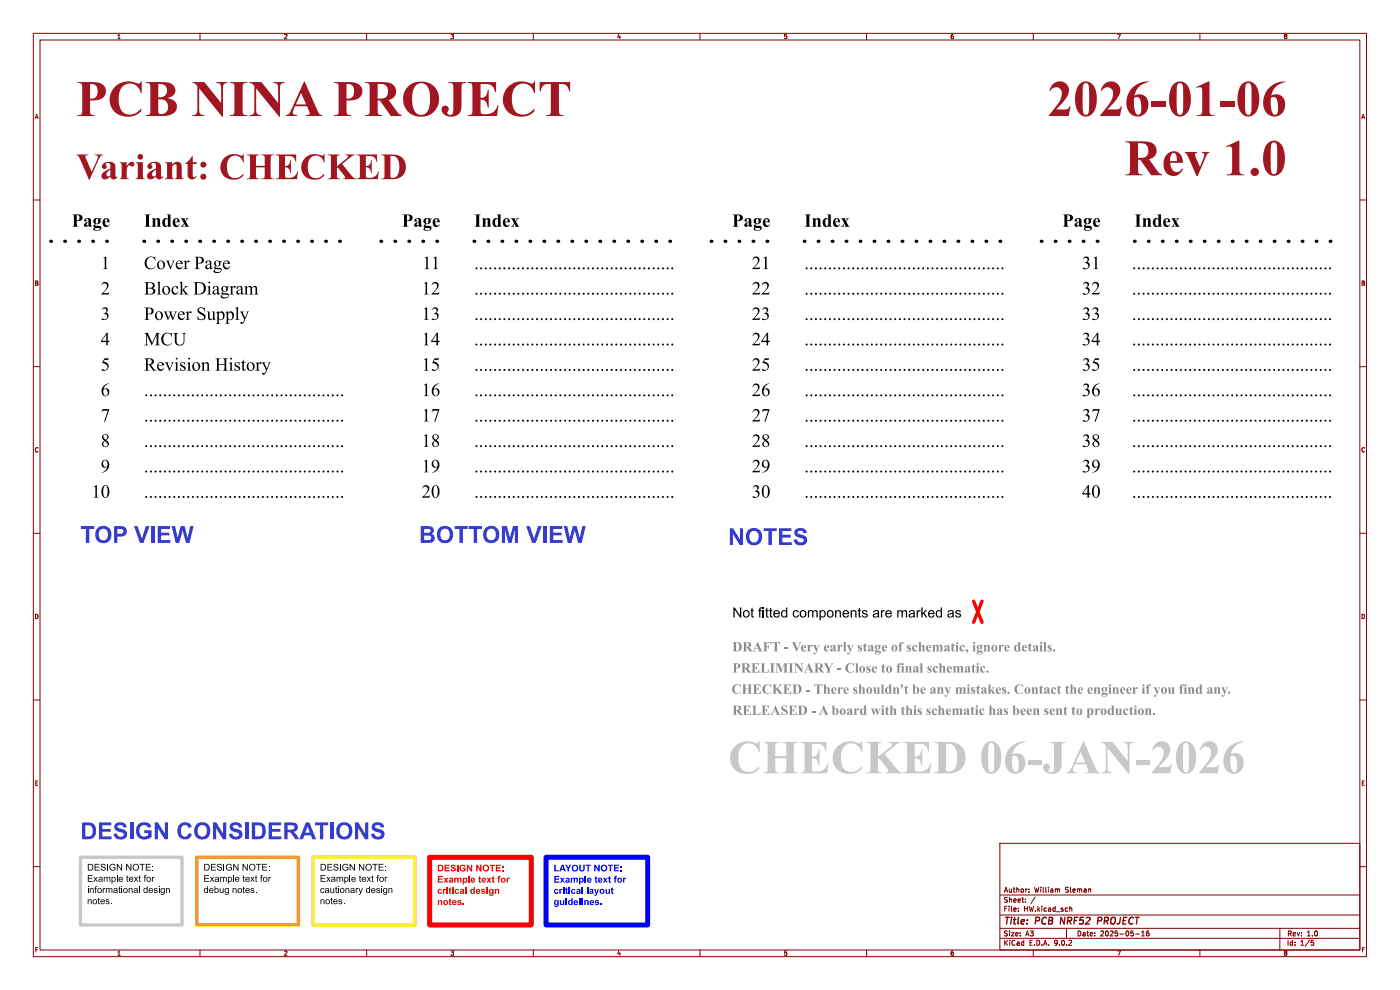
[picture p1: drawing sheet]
<svg xmlns="http://www.w3.org/2000/svg" width="297mm" height="210mm" viewBox="0 0 297 210" stroke-linecap="round" stroke-linejoin="round" font-family="sans-serif">
<g fill="none" stroke="#840000" stroke-width=".21">
<path d="M7.1 7.1h282.8v195.8h-282.8zM8.5 8.5h280v193h-280zM42.4 7.1v1.4M77.8 7.1v1.4M113.1 7.1v1.4M148.5 7.1v1.4M183.8 7.1v1.4M219.2 7.1v1.4M254.6 7.1v1.4M7.1 42.4h1.4M288.5 42.4h1.4M7.1 77.8h1.4"/>
<path d="M288.5 77.8h1.4M7.1 113.1h1.4M288.5 113.1h1.4M7.1 148.5h1.4M288.5 148.5h1.4M212.1 178.9h76.4v22.6h-76.4zM7.1 183.8h1.4M212.1 199h76.4M212.1 196.9h76.4M212.1 194.1h76.4M212.1 189.9h76.4M216 193.2v.1"/>
<path d="M216 192.7v.1M217.5 191.3v.1M217.5 190.7v.1M219.6 190.3l-.9 1.4M226 189.2l.2 .1M226.1 188.3v.3M226.3 196.9v2.1M227 192.7h.3l.1 .6M240.9 198.1h.8M242.2 198.5h.6M242.2 197.8l.3-.3v1M243.7 197.5l-.4 .2-.1 .6 .2 .2 .4-.1-.1-.5h-.3l-.2 .2"/>
<path d="M271.5 196.9v4.6M278.2 199.5h.5M278.3 199.9l.4 .2-.1 .4h-.3M288.5 183.8h1.4M42.4 201.5v1.4M77.8 201.5v1.4M113.1 201.5v1.4M148.5 201.5v1.4M183.8 201.5v1.4M219.2 201.5v1.4M254.6 201.5v1.4"/>
</g>
<path d="M225.1 194.6l-.2 1.4M233.5 194.6h-.5l-.2 1.4M233.6 195.3h-.7" fill="none" stroke="#840000" stroke-width=".28"/>
<path d="M206.5 127.5l1.8 4.5M208.3 127.5l-1.8 4.5" fill="none" stroke="#f00" stroke-width=".71"/>
<path d="M10.8 51.2h12.5M30.5 51.2h43.1M80.8 51.2h12.6M100.6 51.2h43.1M150.9 51.2h12.5M170.6 51.2h43.1M220.9 51.2h12.6M240.7 51.2h43.1" fill="none" stroke="#000" stroke-width=".71" stroke-dasharray=".1 2.8"/>
<path d="M17.1 181.8h21.5v14.4h-21.5z" fill="none" stroke="#c8c8c8" stroke-width=".71"/>
<g fill="#000">
<path d="M18.6 185.6h1.1v.2h-.9v.4h.8v.2h-.8v.5h.9v.1h-1.1zM18.6 183.3h.5a.71 .71 0 0 1 .7 .7 .71 .71 0 0 1-.7 .7h-.5v-.2h.5a.55 .55 0 0 0 .5-.5 .55 .55 0 0 0-.5-.6h-.3v1.1h-.2zM20.1 183.3h1v.1h-.9v.5h.8v.1h-.8v.5h.9v.2h-1zM20.3 188.1l.3-.1-.2 .2 .2 .3h-.2v.9h-.2v-.9h-.2zM20.8 190.5l.2-.1v.4h.2v.1h-.2v.6l.2 .3-.3-.1-.1-.8h-.1zM21.5 183.4l.6-.1 .3 .3-.2 .1a.31 .31 0 0 0-.3-.4 .31 .31 0 0 0-.3 .5h.3a.48 .48 0 0 1 .5 .7 .48 .48 0 0 1-.8 .1l-.3-.3 .2-.1a.34 .34 0 0 0 .4 .3 .34 .34 0 0 0 .3-.4l-.7-.3zM22.7 183.3h.2v1.4h-.2zM23.4 183.4l.7-.1 .3 .2 .1 .1-.2 .1a.55 .55 0 0 0-.8-.1 .55 .55 0 0 0 0 .9 .55 .55 0 0 0 .8-.1v-.3h-.4v-.1l.6-.1v.6a.77 .77 0 0 1-1.1 0 .77 .77 0 0 1 0-1.1zM24.8 185.6h.1v1.4h-.1zM24.8 183.3h.2l.7 1.1v-1.1h.2v1.4h-.2l-.7-1.1v1.1h-.2zM25.2 188.1l.2-.1v.4h.2v.1h-.2v.6l.2 .3-.3-.1-.1-.8h-.1zM26.8 183.3h.2l.7 1.1v-1.1h.2v1.4h-.2l-.8-1.1v1.1h-.1z"/>
<path d="M26.9 185.8l.2-.1v.3h.1v.2h-.1v.6l.2 .2h-.4v-.8h-.1zM28.3 183.4a.7 .7 0 0 1 1.1 .1 .7 .7 0 0 1-.3 1.1 .7 .7 0 0 1-1-.6h.2a.53 .53 0 0 0 .8 .5 .53 .53 0 0 0 .1-.9l-.6-.2-.2 .3-.1 .3h-.2zM29.5 188h.2v1.4h-.2zM29.5 185.8l.2-.1v.3h.2v.2h-.2v.6l.2 .2h-.4v-.8h-.1zM29.6 183.3h1.1v.1h-.4v1.3h-.2v-1.3h-.5zM30.7 185.7l.4-.1-.3 .3 .2 .3h-.2v.8h-.2v-.8h-.1zM30.9 183.3h1.1v.1h-.9v.5h.8v.1h-.8v.5h.9v.2h-1.1zM30.6 188.5l.3-.1 .2 .1v-.5h.2v1.4l-.2-.1-.1 .1h-.4l-.2-.4 .2-.1a.32 .32 0 0 0 .4 .4 .32 .32 0 0 0 .1-.6l-.3-.2-.2 .4h-.2zM32.3 183.6h.2v.2h-.2zM32.3 184.5h.2v.2h-.2zM33.7 188h.1v.2h-.1z"/>
</g>
<path d="M115.8 181.8h21.6v14.4h-21.6z" fill="none" stroke="#00f" stroke-width="1.1"/>
<g fill="#00f">
<path d="M117.6 183.4h.3v1.2h.7v.3h-1z"/>
<path d="M119.2 183.4h.3l.6 1.5h-.3l-.2-.4h-.5l-.2 .4h-.3l.3-.6h.6l-.2-.5-.1 .5h-.3z"/>
<path d="M119.9 183.4h.3l.4 .6 .3-.6h.3l-.5 .9v.6h-.3v-.6z"/>
<path d="M121.5 183.6a.71 .71 0 0 1 1.1 .1 .71 .71 0 0 1-.4 1.1 .71 .71 0 0 1-.9-.7h.3a.45 .45 0 0 0 .6 .5 .45 .45 0 0 0 .1-.8l-.4-.1-.2 .1-.1 .3h-.3z"/>
<path d="M122.9 183.4h.3v.8a.3 .3 0 0 0 .2 .4 .3 .3 0 0 0 .3-.4v-.8h.3v1a.56 .56 0 0 1-.5 .5 .56 .56 0 0 1-.6-.5z"/>
<path d="M124.2 183.4h1.1v.3h-.4v1.2h-.3v-1.2h-.4z"/>
<path d="M126.1 183.4h.3l.5 1v-1h.3v1.5h-.3l-.6-1v1h-.2z"/>
<path d="M127.6 183.6a.71 .71 0 0 1 1.2 .1 .71 .71 0 0 1-.4 1.1 .71 .71 0 0 1-.9-.7h.2a.45 .45 0 0 0 .7 .5 .45 .45 0 0 0 .1-.8l-.4-.1-.3 .1-.1 .3h-.2z"/>
<path d="M128.9 183.4h1.2v.3h-.4v1.2h-.3v-1.2h-.5z"/>
<path d="M130.3 183.4h1v.3h-.8v.3h.8v.2h-.8v.4h.8v.3h-1z"/>
<path d="M131.6 183.8h.3v.3h-.3z"/>
<path d="M131.6 184.6h.3v.3h-.3z"/>
<path d="M117.6 185.8h1v.2h-.7v.4h.7v.2h-.7v.4h.8v.2h-1.1z"/>
<path d="M124.1 185.8h.2v1.4h-.2z"/>
<path d="M126.3 186l.2-.2v.4h.2v.2h-.2v.4l.3 .4-.5-.1v-.7h-.1z"/>
<path d="M129.1 186l.3-.2v.4h.2v.2h-.2v.4l.2 .4-.4-.1-.1-.7h-.1z"/>
<path d="M130.4 185.9l.5-.1v.2l-.3 .1 .2 .3h-.2v.8h-.2v-.8h-.2z"/>
<path d="M120 188.4l.3-.2v.4h.2v.2h-.2v.4l.2 .4-.5-.1v-.7h-.1z"/>
<path d="M123.4 188.2h.3v1.4h-.3z"/>
<path d="M124.5 188.2h.3v1.4h-.3z"/>
<path d="M129.7 188.4l.3-.2v.4h.1v.2h-.1v.4l.2 .4-.5-.1v-.7h-.1z"/>
<path d="M120.6 191.1l.3-.2 .3 .2v-.5h.3v1.4h-.3v-.2l-.5 .2-.2-.6h.3v.2a.24 .24 0 0 0 .3 .1 .24 .24 0 0 0 0-.4 .24 .24 0 0 0-.3 0l-.3 .1z"/>
<path d="M122.9 190.6h.2v1.4h-.2z"/>
</g>
<path d="M66.5 181.8h21.5v14.4h-21.5z" fill="none" stroke="#faec00" stroke-width=".71"/>
<g fill="#000">
<path d="M68 185.6h1v.2h-.8v.4h.8v.2h-.8v.5h.9v.1h-1.1zM68 183.3h.5a.71 .71 0 0 1 .7 .7 .71 .71 0 0 1-.7 .7h-.5v-.2h.5a.55 .55 0 0 0 .5-.5 .55 .55 0 0 0-.5-.6h-.3v1.1h-.2zM69.5 183.3h1v.1h-.9v.5h.8v.1h-.8v.5h.9v.2h-1zM70.2 190.5l.2-.1v.4h.2v.1h-.2v.6l.2 .3-.4-.1v-.8h-.1zM70.9 183.4l.6-.1 .3 .3-.2 .1a.31 .31 0 0 0-.3-.4 .31 .31 0 0 0-.3 .5h.3a.48 .48 0 0 1 .5 .7 .48 .48 0 0 1-.8 .1l-.3-.3 .2-.1a.34 .34 0 0 0 .4 .3 .34 .34 0 0 0 .3-.4l-.8-.3zM71.2 188.1l.2-.1v.4h.2v.1h-.2v.6l.2 .3-.4-.1v-.8h-.1zM72.1 183.3h.2v1.4h-.2zM72.8 183.4l.7-.1 .3 .2 .1 .1-.2 .1a.55 .55 0 0 0-.8-.1 .55 .55 0 0 0 0 .9 .55 .55 0 0 0 .8-.1v-.3h-.4v-.1l.6-.1v.6a.77 .77 0 0 1-1.1 0 .77 .77 0 0 1 0-1.1zM74.1 185.6h.2v1.4h-.2zM74.2 183.3h.2l.7 1.1v-1.1h.2v1.4h-.2l-.7-1.1v1.1h-.2zM76.2 183.3h.1l.8 1.1v-1.1h.2v1.4h-.2l-.8-1.1v1.1h-.1zM76.3 185.8l.1-.1v.3h.2v.2h-.2v.6l.2 .2h-.3v-.8h-.2z"/>
<path d="M77.7 183.4a.7 .7 0 0 1 1.1 .1 .7 .7 0 0 1-.3 1.1 .7 .7 0 0 1-1-.6h.2a.53 .53 0 0 0 .8 .5 .53 .53 0 0 0 .1-.9l-.6-.2-.2 .3-.1 .3h-.2zM77.8 188.5l.2-.1 .3 .1v-.5h.2v1.4l-.2-.1-.2 .1h-.3l-.2-.4 .2-.1a.32 .32 0 0 0 .4 .4 .32 .32 0 0 0 .1-.6l-.3-.2-.2 .4h-.2zM78.9 185.8l.2-.1v.3h.2v.2h-.2v.6l.2 .2h-.4v-.8h-.1zM79 183.3h1.1v.1h-.4v1.3h-.2v-1.3h-.5zM80.1 185.7l.4-.1-.3 .3 .2 .3h-.2v.8h-.2v-.8h-.1zM80.3 183.3h1.1v.1h-.9v.5h.8v.1h-.8v.5h.9v.2h-1.1zM81.7 183.6h.2v.2h-.2zM81.7 184.5h.2v.2h-.2z"/>
</g>
<path d="M91.1 181.8h21.6v14.4h-21.6z" fill="none" stroke="#f00" stroke-width="1.1"/>
<g fill="#f00">
<path d="M92.9 183.4h.5a.71 .71 0 0 1 .7 .7 .71 .71 0 0 1-.7 .8h-.5v-.3h.3a.49 .49 0 0 0 .6-.5 .49 .49 0 0 0-.6-.4v.9h-.3z"/>
<path d="M94.3 183.4h1.1v.3h-.8v.3h.7v.2h-.7v.4h.8v.3h-1.1z"/>
<path d="M95.7 183.5l.4-.1a.46 .46 0 0 1 .6 .4l-.7-.1-.1 .1 .1 .1a.53 .53 0 0 1 .7 .7 .53 .53 0 0 1-1 .2l-.1-.4h.2a.26 .26 0 0 0 .3 .3 .26 .26 0 0 0 .2-.4 .5 .5 0 0 1-.6-.2 .5 .5 0 0 1 0-.6z"/>
<path d="M96.9 183.4h.3v1.5h-.3z"/>
<path d="M97.7 183.6l.7-.2 .4 .4-.3 .1a.45 .45 0 0 0-.7 0 .45 .45 0 0 0 0 .6 .45 .45 0 0 0 .7 0v-.2h-.3v-.2h.6v.6a.77 .77 0 0 1-1.1 0 .77 .77 0 0 1 0-1.1z"/>
<path d="M99 183.4h.3l.6 1v-1h.3v1.5h-.3l-.6-1v1h-.3z"/>
<path d="M101 183.4h.3l.6 1v-1h.2v1.5h-.2l-.6-1v1h-.3z"/>
<path d="M102.6 183.6a.71 .71 0 0 1 1.1 .1 .71 .71 0 0 1-.4 1.1 .71 .71 0 0 1-.9-.7h.3a.45 .45 0 0 0 .6 .5 .45 .45 0 0 0 .1-.8l-.4-.1-.3 .1v.3h-.3z"/>
<path d="M103.9 183.4h1.1v.3h-.4v1.2h-.3v-1.2h-.4z"/>
<path d="M105.2 183.4h1v.3h-.7v.3h.7v.2h-.7v.4h.8v.3h-1.1z"/>
<path d="M106.6 183.8h.2v.3h-.2z"/>
<path d="M106.6 184.6h.2v.3h-.2z"/>
<path d="M92.9 185.8h1v.2h-.7v.4h.7v.2h-.7v.4h.8v.2h-1.1z"/>
<path d="M99.4 185.8h.2v1.4h-.2z"/>
<path d="M101.6 186l.3-.2v.4h.1v.2h-.1v.4l.2 .4-.5-.1v-.7h-.1z"/>
<path d="M104.4 186l.3-.2v.4h.2v.2h-.2v.4l.2 .4-.4-.1-.1-.7h-.1z"/>
<path d="M105.8 185.9l.4-.1v.2l-.3 .1 .2 .3h-.2v.8h-.2v-.8h-.2z"/>
<path d="M95.3 188.4l.3-.2v.4h.2v.2h-.2v.4l.2 .4-.5-.1v-.7h-.1z"/>
<path d="M98.7 188.2h.3v1.4h-.3z"/>
<path d="M99.9 188.7l.3-.2 .3 .2v-.5h.2v1.4h-.2v-.1l-.5 .1-.3-.5h.3v.2a.24 .24 0 0 0 .4 0 .24 .24 0 0 0 0-.4 .24 .24 0 0 0-.4 .1l-.3 .1z"/>
<path d="M95.3 190.8l.3-.2v.4h.2v.2h-.2v.4l.2 .4-.5-.1v-.7h-.1z"/>
</g>
<path d="M41.8 181.8h21.5v14.4h-21.5z" fill="none" stroke="#ffa500" stroke-width=".71"/>
<g fill="#000">
<path d="M43.3 185.6h1.1v.2h-.9v.4h.8v.2h-.8v.5h.9v.1h-1.1zM43.3 183.3h.5a.71 .71 0 0 1 .7 .7 .71 .71 0 0 1-.7 .7h-.5v-.2h.5a.55 .55 0 0 0 .5-.5 .55 .55 0 0 0-.5-.6h-.3v1.1h-.2zM43.4 188.5l.3-.1 .3 .1v-.5h.1v1.4l-.1-.1-.2 .1h-.3l-.3-.4 .2-.1a.32 .32 0 0 0 .4 .4 .32 .32 0 0 0 .1-.6l-.3-.2-.2 .4h-.2zM44.8 183.3h1v.1h-.9v.5h.8v.1h-.8v.5h.9v.2h-1zM45.5 188h.2v.5a.47 .47 0 0 1 .7 .4 .47 .47 0 0 1-.7 .4l-.2 .1v-.5h.2a.32 .32 0 0 0 .4 .4 .32 .32 0 0 0 .1-.6l-.3-.2-.2 .4h-.2zM46.2 183.4l.6-.1 .3 .3-.2 .1a.31 .31 0 0 0-.3-.4 .31 .31 0 0 0-.3 .5h.3a.48 .48 0 0 1 .5 .7 .48 .48 0 0 1-.8 .1l-.3-.3 .2-.1a.34 .34 0 0 0 .4 .3 .34 .34 0 0 0 .3-.4l-.8-.3zM47.4 183.3h.2v1.4h-.2zM48.1 183.4l.7-.1 .3 .2 .1 .1-.2 .1a.55 .55 0 0 0-.8-.1 .55 .55 0 0 0 0 .9 .55 .55 0 0 0 .8-.1v-.3h-.4v-.1l.6-.1v.6a.77 .77 0 0 1-1.1 0 .77 .77 0 0 1 0-1.1zM49.5 185.6h.1v1.4h-.1zM49.5 183.3h.2l.7 1.1v-1.1h.2v1.4h-.2l-.7-1.1v1.1h-.2zM51.5 183.3h.1l.8 1.1v-1.1h.2v1.4h-.2l-.8-1.1v1.1h-.1zM51.6 185.8l.2-.1v.3h.1v.2h-.1v.6l.2 .2h-.4v-.8h-.1z"/>
<path d="M51.6 188.1l.2-.1v.4h.1v.1h-.1v.6l.2 .3-.4-.1v-.8h-.1zM53 183.4a.7 .7 0 0 1 1.1 .1 .7 .7 0 0 1-.3 1.1 .7 .7 0 0 1-1-.6h.2a.53 .53 0 0 0 .8 .5 .53 .53 0 0 0 .1-.9l-.6-.2-.2 .3-.1 .3h-.2zM54.2 185.8l.2-.1v.3h.2v.2h-.2v.6l.2 .2h-.4v-.8h-.1zM54.3 183.3h1.1v.1h-.4v1.3h-.2v-1.3h-.5zM55.4 185.7l.4-.1-.3 .3 .2 .3h-.2v.8h-.2v-.8h-.1zM55.6 183.3h1.1v.1h-.9v.5h.8v.1h-.8v.5h.9v.2h-1.1zM57 183.6h.2v.2h-.2zM57 184.5h.2v.2h-.2z"/>
</g>
<g font-size="10.8" fill="#a21622">
<text x="16.2" y="25.9">PCBNINA PROJECT</text>
<text x="222.2" y="25.9">2026-01-06</text>
<text x="238.5" y="38.5">Rev1.0</text>
</g>
<text font-size="10" fill="#c8c8c8" x="154.5" y="165.3">CHECKED 06-JAN-2026</text>
<text font-size="7.9" fill="#a21622" x="16.2" y="39">Variant:CHECKED</text>
<g font-size="4.9" fill="#353ccf">
<text x="17.1" y="115.8">TOP VIEW</text>
<text x="88.9" y="115.8">BOTTOM VIEW</text>
<text x="154.5" y="116.2">NOTES</text>
<text x="17.1" y="178.6">DESIGN CONSIDERATIONS</text>
</g>
<g font-size="3.9">
<text x="15.2" y="48.6">Page</text>
<text x="30.5" y="48.6">Index</text>
<text x="85.3" y="48.6">Page</text>
<text x="100.6" y="48.6">Index</text>
<text x="155.3" y="48.6">Page</text>
<text x="170.6" y="48.6">Index</text>
<text x="225.3" y="48.6">Page</text>
<text x="240.7" y="48.6">Index</text>
<text x="21.4" y="57.6">1</text>
<text x="30.5" y="57.6">CoverPage</text>
<text x="89.6" y="57.6">11</text>
<text x="100.6" y="57.6">...........................................</text>
<text x="159.5" y="57.6">21</text>
<text x="170.6" y="57.6">...........................................</text>
<text x="229.5" y="57.6">31</text>
<text x="240.1" y="57.6">...........................................</text>
<text x="21.4" y="63">2</text>
<text x="30.5" y="63">Block Diagram</text>
<text x="89.4" y="63">12</text>
<text x="100.6" y="63">...........................................</text>
<text x="159.5" y="63">22</text>
<text x="170.6" y="63">...........................................</text>
<text x="229.5" y="63">32</text>
<text x="240.1" y="63">...........................................</text>
<text x="21.4" y="68.3">3</text>
<text x="30.5" y="68.3">PowerSupply</text>
<text x="89.4" y="68.3">13</text>
<text x="100.6" y="68.3">...........................................</text>
<text x="159.5" y="68.3">23</text>
<text x="170.6" y="68.3">...........................................</text>
<text x="229.5" y="68.3">33</text>
<text x="240.1" y="68.3">...........................................</text>
<text x="21.4" y="73.7">4</text>
<text x="30.5" y="73.7">MCU</text>
<text x="89.4" y="73.7">14</text>
<text x="100.6" y="73.7">...........................................</text>
<text x="159.5" y="73.7">24</text>
<text x="170.6" y="73.7">...........................................</text>
<text x="229.5" y="73.7">34</text>
<text x="240.1" y="73.7">...........................................</text>
<text x="21.4" y="79.1">5</text>
<text x="30.5" y="79.1">RevisionHistory</text>
<text x="89.4" y="79.1">15</text>
<text x="100.6" y="79.1">...........................................</text>
<text x="159.5" y="79.1">25</text>
<text x="170.6" y="79.1">...........................................</text>
<text x="229.5" y="79.1">35</text>
<text x="240.1" y="79.1">...........................................</text>
<text x="21.4" y="89.9">7</text>
<text x="21.4" y="84.5">6</text>
<text x="30.5" y="89.9">...........................................</text>
<text x="30.5" y="84.5">...........................................</text>
<text x="89.4" y="84.5">16</text>
<text x="89.4" y="89.9">17</text>
<text x="100.6" y="84.5">...........................................</text>
<text x="100.6" y="89.9">...........................................</text>
<text x="159.5" y="89.9">27</text>
<text x="159.5" y="84.5">26</text>
<text x="170.6" y="89.9">...........................................</text>
<text x="170.6" y="84.5">...........................................</text>
<text x="229.5" y="89.9">37</text>
<text x="229.5" y="84.5">36</text>
<text x="240.1" y="84.5">...........................................</text>
<text x="240.1" y="89.9">...........................................</text>
<text x="21.4" y="95.3">8</text>
<text x="30.5" y="95.3">...........................................</text>
<text x="89.4" y="95.3">18</text>
<text x="100.6" y="95.3">...........................................</text>
<text x="159.5" y="95.3">28</text>
<text x="170.6" y="95.3">...........................................</text>
<text x="229.5" y="95.3">38</text>
<text x="240.1" y="95.3">...........................................</text>
<text x="21.4" y="100.7">9</text>
<text x="30.5" y="100.7">...........................................</text>
<text x="89.4" y="100.7">19</text>
<text x="100.6" y="100.7">...........................................</text>
<text x="159.5" y="100.7">29</text>
<text x="170.6" y="100.7">...........................................</text>
<text x="229.5" y="100.7">39</text>
<text x="240.1" y="100.7">...........................................</text>
<text x="19.4" y="106.1">10</text>
<text x="30.5" y="106.1">...........................................</text>
<text x="89.4" y="106.1">20</text>
<text x="100.6" y="106.1">...........................................</text>
<text x="159.5" y="106.1">30</text>
<text x="170.6" y="106.1">...........................................</text>
<text x="229.5" y="106.1">40</text>
<text x="240.1" y="106.1">...........................................</text>
</g>
<text font-size="3" x="155.4" y="131.3">Not fitted components are marked as</text>
<g font-size="3" fill="#8c8c8c">
<text x="155.4" y="138.5">DRAFT - Veryearlystageofschematic,ignoredetails.</text>
<text x="155.4" y="143">PRELIMINARY - Closetofinalschematic.</text>
<text x="155.2" y="147.5">CHECKED - Thereshouldn'tbeanymistakes.Contacttheengineerif youfindany.</text>
<text x="155.4" y="152">RELEASED - A boardwiththisschematichasbeensenttoproduction.</text>
</g>
<g font-size="2">
<text x="18.5" y="187.9">Example text for</text>
<text x="18.5" y="190.2">informational design</text>
<text x="43.2" y="187.9">Example text for</text>
<text x="43.2" y="190.2">debug notes.</text>
<text x="67.9" y="187.9">Example text for</text>
<text x="67.9" y="190.2">cautionary design</text>
<text x="18.5" y="192.6">notes.</text>
<text x="67.9" y="192.6">notes.</text>
</g>
<g font-size="2" fill="#f00">
<text x="92.7" y="188">Example text for</text>
<text x="92.7" y="190.4">critical design</text>
<text x="92.7" y="192.8">notes.</text>
</g>
<g font-size="2" fill="#00f">
<text x="117.4" y="188">Example text for</text>
<text x="117.4" y="190.4">critical layout</text>
<text x="117.4" y="192.8">guidelines.</text>
</g>
<g font-size="2" fill="#840000">
<text x="212.8" y="196.5">Title:</text>
<text x="219.7" y="196.5">PCB</text>
<text x="225.5" y="196.5">NRF52</text>
<text x="234" y="196.5">PROJECT</text>
</g>
<g font-size="1.5" fill="#840000">
<text x="212.8" y="191.6">Sheet:</text>
<text x="212.8" y="189.6">Author:</text>
<text x="219.6" y="189.6">William</text>
<text x="226.6" y="189.6">Sleman</text>
<text x="212.8" y="193.5">File:</text>
<text x="217.1" y="193.5">HW.kicad_sch</text>
<text x="212.8" y="200.7">KiCad</text>
<text x="212.8" y="198.7">Size:</text>
<text x="217.5" y="198.7">A3</text>
<text x="218.3" y="200.7">E.D.A.</text>
<text x="223.7" y="200.7">9.0.2</text>
<text x="228.4" y="198.7">Date:</text>
<text x="233.3" y="198.7">2025-05-16</text>
<text x="272.9" y="198.9">Rev:</text>
<text x="272.9" y="200.7">Id:</text>
<text x="275.8" y="200.7">1/5</text>
<text x="277.4" y="198.9">1.0</text>
</g>
<g font-size="1.3" fill="#840000">
<text x="24.7" y="8.4">1</text>
<text x="60.1" y="8.4">2</text>
<text x="95.5" y="8.4">3</text>
<text x="130.8" y="8.4">4</text>
<text x="166.2" y="8.4">5</text>
<text x="201.5" y="8.4">6</text>
<text x="236.9" y="8.4">7</text>
<text x="272.2" y="8.4">8</text>
<text x="7.3" y="25.4">A</text>
<text x="288.7" y="25.4">A</text>
<text x="7.2" y="60.7">B</text>
<text x="288.7" y="60.7">B</text>
<text x="7.2" y="96.1">C</text>
<text x="288.7" y="96.1">C</text>
<text x="7.2" y="131.4">D</text>
<text x="288.7" y="131.4">D</text>
<text x="7.3" y="166.8">E</text>
<text x="288.7" y="166.8">E</text>
<text x="7.3" y="202.1">F</text>
<text x="24.7" y="202.9">1</text>
<text x="60.1" y="202.9">2</text>
<text x="95.5" y="202.9">3</text>
<text x="130.8" y="202.9">4</text>
<text x="166.2" y="202.9">5</text>
<text x="201.5" y="202.9">6</text>
<text x="236.9" y="202.9">7</text>
<text x="272.2" y="202.9">8</text>
<text x="288.7" y="202.1">F</text>
</g>
</svg>
